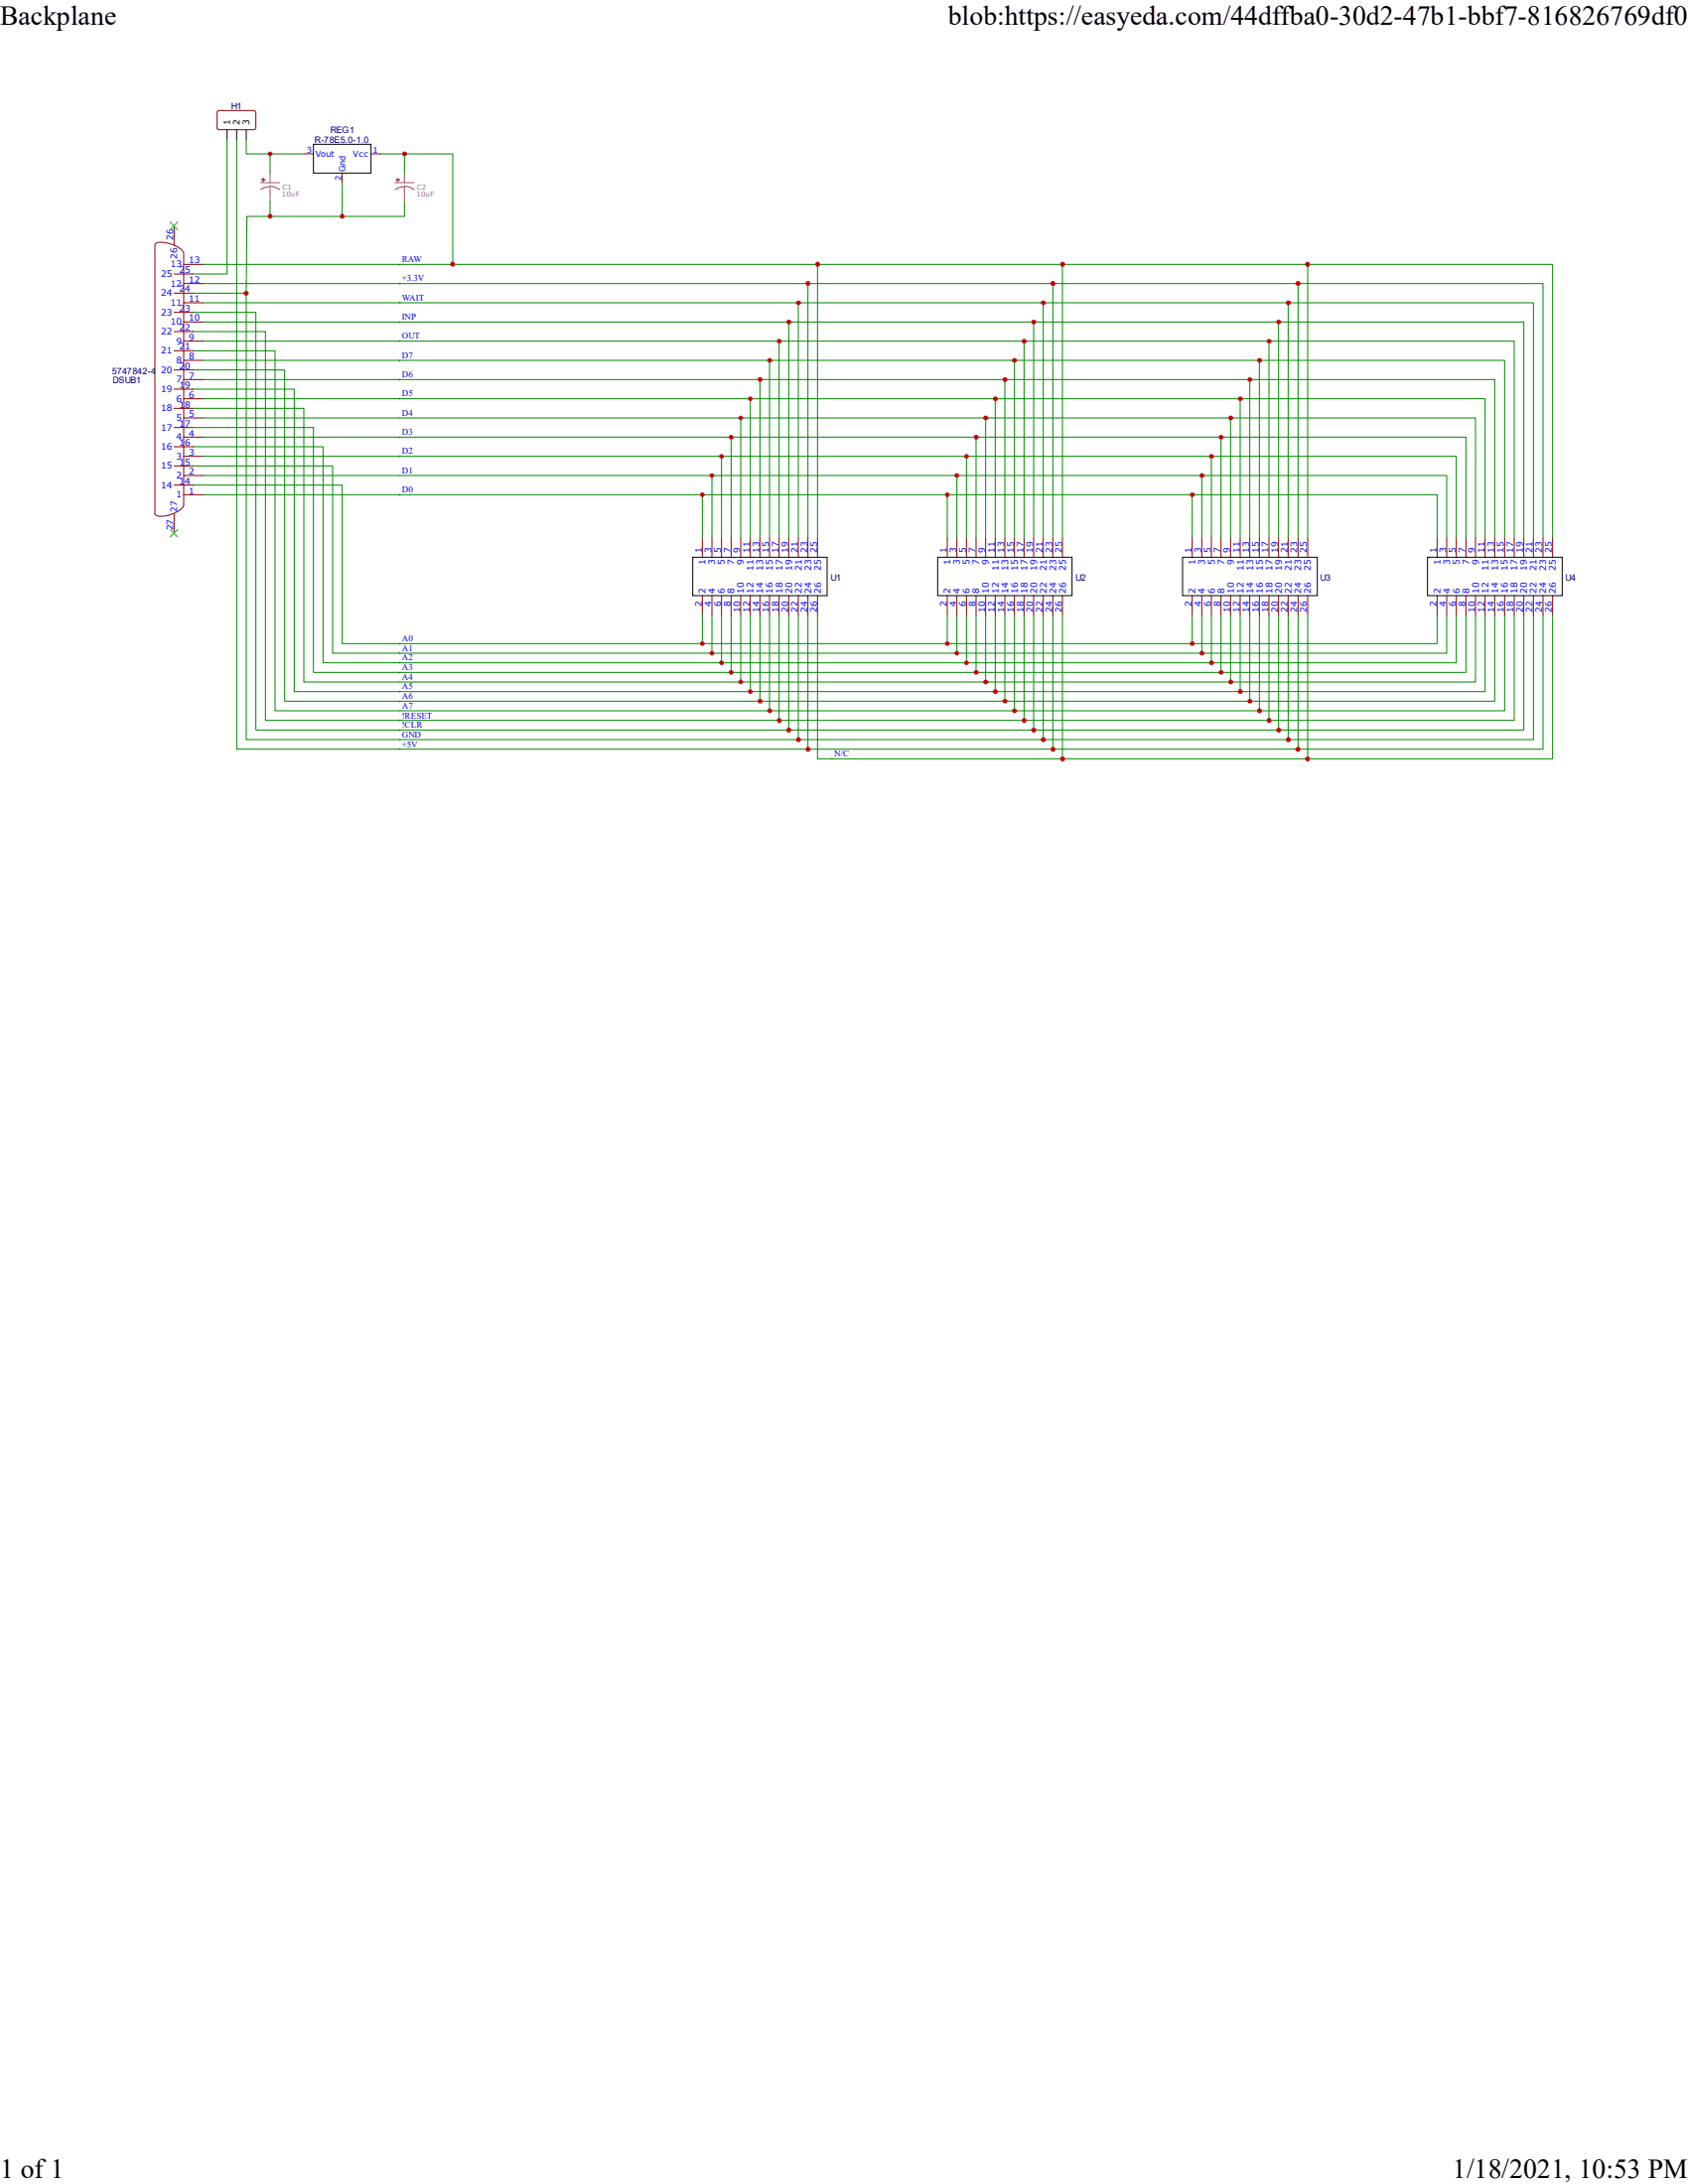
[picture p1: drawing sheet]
<svg xmlns="http://www.w3.org/2000/svg" width="216mm" height="279mm" viewBox="0 0 216 279" stroke-linecap="round" stroke-linejoin="round" font-family="sans-serif">
<g fill="none" stroke="#080" stroke-width=".13">
<path d="M30.3 17.8v78h73v-17.1M38.9 19.7h-4.4v2.4M24.7 40h8v53.4h68.2v-14.7M24.7 37.5h6.8v57.1h70.6v-15.9M26 33.8h78.6v35M26 36.3h77.3v32.5M26 38.7h76.1v30.1M34.5 25.8v1.9M43.8 23.4v4.3h-12.2l-.1 9.8M102.1 38.7h31.3v30.1M103.3 36.3h31.4v32.5M104.6 33.8h31.3v35"/>
<path d="M133.4 38.7h31.4v30.1M134.7 36.3h31.3v32.5M135.9 33.8h31.4v35M164.8 38.7h31.3v30.1M166 36.3h31.4v32.5M167.3 33.8h31.3v35M24.7 59.6h17.8v24h48.6v-4.9M24.7 57.1h16.6v27.7h51v-6.1M24.7 54.7h15.4v31.3h53.4v-7.3M24.7 52.2h14.2v35h55.8v-8.5M24.7 49.8h12.9v38.7h58.4v-9.8M24.7 47.3h11.7v42.4h60.8v-11"/>
<path d="M24.7 44.9h10.5v46h63.2v-12.2M24.7 42.4h9.3v49.8h65.7v-13.5M26 41.2h74.9v27.6M26 43.6h73.7v25.2M26 46.1h72.4v22.7M26 48.6h71.2v20.2M26 51h70v17.8M26 53.5h68.7v15.3M26 55.9h67.5v12.9M26 58.4h66.3v10.4M92.3 58.4h31.3v10.4M93.5 55.9h31.3v12.9"/>
<path d="M94.7 53.5h31.4v15.3M96 51h31.3v17.8M97.2 48.6h31.3v20.2M98.4 46.1h31.4v22.7M99.7 43.6h31.3v25.2M100.9 41.2h31.3v27.6M123.6 58.4h31.3v10.4M124.8 55.9h31.4v12.9M126.1 53.5h31.3v15.3M127.3 51h31.3v17.8M128.5 48.6h31.4v20.2M129.8 46.1h31.3v22.7"/>
<path d="M131 43.6h31.3v25.2M132.2 41.2h31.3v27.6M154.9 58.4h31.4v10.4M156.2 55.9h31.3v12.9M157.4 53.5h31.3v15.3M158.6 51h31.3v17.8M159.9 48.6h31.3v20.2M161.1 46.1h31.3v22.7M162.3 43.6h31.4v25.2M163.5 41.2h31.4v27.6M26 60.8h65.1v8M26 63.3h63.8v5.5"/>
<path d="M89.8 63.3h31.4v5.5M91.1 60.8h31.3v8M121.2 63.3h31.3v5.5M122.4 78.7v4.9h-31.3M122.4 60.8h31.3v8M123.6 78.7v6.1h-31.3M124.8 78.7v7.3h-31.3M126.1 78.7v8.5h-31.4M127.3 78.7v9.8h-31.3M128.5 78.7v11h-31.3M129.8 78.7v12.2h-31.4M131 78.7v13.5h-31.3"/>
<path d="M132.2 78.7v14.7h-31.3M133.4 78.7v15.9h-31.3M134.7 78.7v17.1h-31.4M152.5 63.3h31.3v5.5M153.7 78.7v4.9h-31.3M153.7 60.8h31.3v8M154.9 78.7v6.1h-31.3M156.2 78.7v7.3h-31.4M157.4 78.7v8.5h-31.3M158.6 78.7v9.8h-31.3M159.9 78.7v11h-31.4M161.1 78.7v12.2h-31.3"/>
<path d="M162.3 78.7v13.5h-31.3M163.5 78.7v14.7h-31.3M164.8 78.7v15.9h-31.4M166 78.7v17.1h-31.3M185 78.7v4.9h-31.3M186.3 78.7v6.1h-31.4M187.5 78.7v7.3h-31.3M188.7 78.7v8.5h-31.3M189.9 78.7v9.8h-31.3M191.2 78.7v11h-31.3M192.4 78.7v12.2h-31.3M193.7 78.7v13.5h-31.4"/>
<path d="M194.9 78.7v14.7h-31.4M196.1 78.7v15.9h-31.3M197.4 78.7v17.1h-31.4"/>
</g>
<g fill="none" stroke="#800" stroke-width=".13">
<path d="M19.8 31.4v34.3l.3 .3a3.9 3.9 0 0 0 3.3-1.1l.1-.4v-31.9M19.8 31.3l.3-.2a4 4 0 0 1 3.3 1l.1 .4M22.3 40h2.4M22.3 37.5h2.4M22.3 35.1h2.4M23.5 38.7h2.5M23.5 36.3h2.5M23.5 33.8h2.5M22.3 59.6h2.4M22.3 57.1h2.4M22.3 54.7h2.4M22.3 52.2h2.4"/>
<path d="M22.3 49.8h2.4M22.3 47.3h2.4M22.3 44.9h2.4M22.3 42.4h2.4M23.5 58.4h2.5M23.5 55.9h2.5M23.5 53.5h2.5M23.5 51h2.5M23.5 48.6h2.5M23.5 46.1h2.5M23.5 43.6h2.5M23.5 41.2h2.5"/>
<path d="M22.3 62.1h2.4M23.5 63.3h2.5M23.5 60.8h2.5"/>
</g>
<g fill="#000">
<path d="M51.1 38.6v.3zM51 38.7h.3z"/>
<path d="M51.1 36.2v.2zM51 36.3h.3z"/>
<path d="M51.1 33.7v.3zM51 33.8h.3z"/>
<path d="M51.1 58.3v.2zM51 58.4h.3z"/>
<path d="M51.1 55.8v.2zM51 55.9h.3z"/>
<path d="M51.1 53.3v.3zM51 53.5h.3z"/>
<path d="M51.1 50.9v.2zM51 51h.3z"/>
<path d="M51.1 48.4v.3zM51 48.6h.3z"/>
<path d="M51.1 46v.2zM51 46.1h.3z"/>
<path d="M51.1 43.5v.3zM51 43.6h.3z"/>
<path d="M51.1 41.1v.2zM51 41.2h.3z"/>
<path d="M51.1 60.7v.3zM51 60.8h.3z"/>
<path d="M51.1 83.4v.3zM51 83.6h.3z"/>
<path d="M51.1 84.7v.2zM51 84.8h.3z"/>
<path d="M51.1 85.9v.2zM51 86h.3z"/>
<path d="M51.1 87.1v.3zM51 87.2h.3z"/>
<path d="M51.1 88.3v.3zM51 88.5h.3z"/>
<path d="M51.1 89.6v.2zM51 89.7h.3z"/>
<path d="M51.1 90.8v.3zM51 90.9h.3z"/>
<path d="M51.1 93.3v.2zM51 93.4h.3z"/>
<path d="M51.1 94.5v.2zM51 94.6h.3z"/>
</g>
<path d="M33.3 23.4h2.5M33.4 24.3a1.98 1.98 0 0 1 1.1-.4v.7M34.5 23.8a2.26 2.26 0 0 1 1.3 .5" fill="none" stroke="#a54b4b" stroke-width=".13"/>
<path d="M33.4 23h.5z" fill="#a54b4b"/>
<path d="M33.4 23h.5z" fill="none" stroke="#a54b4b" stroke-width=".13"/>
<path d="M33.7 22.8v.4z" fill="#a54b4b"/>
<path d="M33.7 22.8v.4zM34.5 22.1v1.3M34.5 24.6v1.2M50.5 23.4h2.5M50.5 24.3a1.98 1.98 0 0 1 1.2-.4v.7M51.7 23.8a2.05 2.05 0 0 1 1.3 .5" fill="none" stroke="#a54b4b" stroke-width=".13"/>
<path d="M50.7 23h.4z" fill="#a54b4b"/>
<path d="M50.7 23h.4z" fill="none" stroke="#a54b4b" stroke-width=".13"/>
<path d="M50.8 22.8l.1 .4z" fill="#a54b4b"/>
<path d="M50.8 22.8l.1 .4zM51.7 22.1v1.3M51.7 24.6v1.2" fill="none" stroke="#a54b4b" stroke-width=".13"/>
<path d="M29 17.8v17.3h-4.3M31.5 17.8v1.9h3M48.7 19.7h3v2.4M51.7 19.7h6.2v14.1M51.7 25.8v1.9h-7.9" fill="none" stroke="#080" stroke-width=".13"/>
<path d="M27.9 14.2l.1-.1h4.5l.1 .1 .1 .2v2l-.1 .1-.1 .1-4.6-.1-.1-.1v-2zM38.9 19.7h1.2M47.5 19.7h1.2" fill="none" stroke="#800" stroke-width=".13"/>
<path d="M29 16.6v1.2M30.3 16.6v1.2M31.5 16.6v1.2" fill="none" stroke="#000" stroke-width=".13"/>
<g fill="#c00">
<circle cx="91.1" cy="60.8" r=".3"/>
<circle cx="92.3" cy="58.4" r=".3"/>
<circle cx="93.5" cy="55.9" r=".3"/>
<circle cx="94.7" cy="53.5" r=".3"/>
<circle cx="96" cy="51" r=".3"/>
<circle cx="97.2" cy="48.6" r=".31"/>
<circle cx="98.5" cy="46.1" r=".31"/>
<circle cx="99.7" cy="43.6" r=".31"/>
<circle cx="100.9" cy="41.2" r=".31"/>
<circle cx="102.1" cy="38.7" r=".31"/>
<circle cx="103.4" cy="36.3" r=".32"/>
<circle cx="121.2" cy="63.3" r=".3"/>
<circle cx="122.4" cy="60.8" r=".3"/>
<circle cx="123.6" cy="58.4" r=".3"/>
<circle cx="124.9" cy="55.9" r=".31"/>
<circle cx="126.1" cy="53.5" r=".31"/>
<circle cx="127.3" cy="51" r=".31"/>
<circle cx="128.5" cy="48.6" r=".31"/>
<circle cx="129.8" cy="46.1" r=".31"/>
<circle cx="131" cy="43.6" r=".31"/>
<circle cx="132.2" cy="41.2" r=".31"/>
<circle cx="133.5" cy="38.7" r=".31"/>
<circle cx="134.7" cy="36.3" r=".32"/>
<circle cx="135.9" cy="33.8" r=".32"/>
<circle cx="152.5" cy="63.3" r=".31"/>
<circle cx="153.7" cy="60.8" r=".31"/>
<circle cx="155" cy="58.4" r=".31"/>
<circle cx="156.2" cy="55.9" r=".31"/>
<circle cx="157.4" cy="53.5" r=".31"/>
<circle cx="158.6" cy="51" r=".31"/>
<circle cx="159.9" cy="48.6" r=".31"/>
<circle cx="161.1" cy="46.1" r=".31"/>
<circle cx="162.3" cy="43.6" r=".31"/>
<circle cx="163.6" cy="41.2" r=".31"/>
<circle cx="164.8" cy="38.7" r=".31"/>
<circle cx="166" cy="36.3" r=".31"/>
<circle cx="167.2" cy="33.8" r=".31"/>
<circle cx="104.6" cy="33.8" r=".32"/>
<circle cx="31.5" cy="37.5" r=".3"/>
<circle cx="34.5" cy="19.7" r=".3"/>
<circle cx="34.5" cy="27.7" r=".31"/>
<circle cx="43.8" cy="27.7" r=".31"/>
<circle cx="57.9" cy="33.8" r=".31"/>
<circle cx="51.8" cy="19.7" r=".31"/>
</g>
<g fill="none" stroke="#800" stroke-width=".13">
<path d="M22.3 28.9v2.5M22.3 65.7v2.5M89.8 68.8v2.5M89.8 76.2v2.5M91.1 68.8v2.5M91.1 76.2v2.5M92.3 68.8v2.5M92.3 76.2v2.5M93.5 68.8v2.5M93.5 76.2v2.5M94.7 68.8v2.5M94.7 76.2v2.5"/>
<path d="M96 68.8v2.5M96 76.2v2.5M97.2 68.8v2.5M97.2 76.2v2.5M98.4 68.8v2.5M98.4 76.2v2.5M99.7 68.8v2.5M99.7 76.2v2.5M100.9 68.8v2.5M100.9 76.2v2.5M102.1 68.8v2.5M102.1 76.2v2.5"/>
<path d="M103.3 68.8v2.5M103.3 76.2v2.5M104.6 68.8v2.5M104.6 76.2v2.5"/>
</g>
<g fill="#000">
<path d="M21.8 28.4l.9 1zM22.7 28.4l-.9 1z"/>
<path d="M21.8 67.7l.9 1zM21.8 68.7l.9-1z"/>
<path d="M51.1 63.2v.2zM51 63.3h.3z"/>
<path d="M51.1 82.2v.3zM51 82.3h.3z"/>
<path d="M51.1 92v.3zM51 92.2h.3z"/>
<path d="M51.1 95.7v.3zM51 95.8h.3z"/>
</g>
<path d="M21.8 28.4l.9 1M22.7 28.4l-.9 1M21.8 67.7l.9 1M22.7 67.7l-.9 1" fill="none" stroke="#3c3" stroke-width=".13"/>
<path d="M88.6 71.3h17.2v4.9h-17.2z" fill="none" stroke="#000" stroke-width=".13"/>
<path d="M24.7 62.1h19.1v20.2h46v-3.6" fill="none" stroke="#080" stroke-width=".13"/>
<g fill="#c00">
<circle cx="89.8" cy="63.3" r=".3"/>
<circle cx="91.1" cy="83.6" r=".3"/>
<circle cx="92.3" cy="84.8" r=".3"/>
<circle cx="93.5" cy="86" r=".3"/>
<circle cx="94.7" cy="87.2" r=".3"/>
<circle cx="96" cy="88.5" r=".3"/>
<circle cx="97.2" cy="89.7" r=".31"/>
<circle cx="98.5" cy="90.9" r=".31"/>
<circle cx="99.7" cy="92.2" r=".32"/>
<circle cx="100.9" cy="93.4" r=".32"/>
<circle cx="102.1" cy="94.6" r=".32"/>
<circle cx="103.4" cy="95.9" r=".32"/>
</g>
<g fill="none" stroke="#800" stroke-width=".13">
<path d="M121.2 76.2v2.5M122.4 68.8v2.5M122.4 76.2v2.5M123.6 68.8v2.5M123.6 76.2v2.5M124.8 68.8v2.5M124.8 76.2v2.5M126.1 68.8v2.5M126.1 76.2v2.5M127.3 68.8v2.5M127.3 76.2v2.5M128.5 68.8v2.5"/>
<path d="M128.5 76.2v2.5M129.8 68.8v2.5M129.8 76.2v2.5M131 68.8v2.5M131 76.2v2.5M132.2 68.8v2.5M132.2 76.2v2.5M133.4 68.8v2.5M133.4 76.2v2.5M134.7 68.8v2.5M134.7 76.2v2.5M135.9 68.8v2.5"/>
<path d="M135.9 76.2v2.5"/>
</g>
<path d="M121.2 78.7v3.6h-31.4" fill="none" stroke="#080" stroke-width=".13"/>
<circle cx="89.8" cy="82.3" r=".3" fill="#c00"/>
<g fill="none" stroke="#800" stroke-width=".13">
<path d="M121.2 68.8v2.5M152.5 76.2v2.5M153.7 68.8v2.5M153.7 76.2v2.5M154.9 68.8v2.5M154.9 76.2v2.5M156.2 68.8v2.5M156.2 76.2v2.5M157.4 68.8v2.5M157.4 76.2v2.5M158.6 68.8v2.5M158.6 76.2v2.5"/>
<path d="M159.9 68.8v2.5M159.9 76.2v2.5M161.1 68.8v2.5M161.1 76.2v2.5M162.3 68.8v2.5M162.3 76.2v2.5M163.5 68.8v2.5M163.5 76.2v2.5M164.8 68.8v2.5M164.8 76.2v2.5M166 68.8v2.5M166 76.2v2.5"/>
<path d="M167.3 68.8v2.5M167.3 76.2v2.5"/>
</g>
<path d="M119.9 71.3h17.2v4.9h-17.2z" fill="none" stroke="#000" stroke-width=".13"/>
<path d="M104.6 78.7v18.4h31.3v-18.4M152.5 78.7v3.6h-31.3" fill="none" stroke="#080" stroke-width=".13"/>
<path d="M106.4 96.9v.3zM106.3 97.1h.3z" fill="#000"/>
<g fill="#c00">
<circle cx="134.7" cy="95.9" r=".32"/>
<circle cx="133.5" cy="94.6" r=".32"/>
<circle cx="132.2" cy="93.4" r=".32"/>
<circle cx="129.8" cy="90.9" r=".31"/>
<circle cx="131" cy="92.2" r=".32"/>
<circle cx="128.5" cy="89.7" r=".31"/>
<circle cx="127.3" cy="88.5" r=".31"/>
<circle cx="126.1" cy="87.2" r=".31"/>
<circle cx="124.9" cy="86" r=".31"/>
<circle cx="123.6" cy="84.8" r=".3"/>
<circle cx="122.4" cy="83.6" r=".3"/>
<circle cx="121.2" cy="82.3" r=".3"/>
</g>
<g fill="none" stroke="#800" stroke-width=".13">
<path d="M152.5 68.8v2.5M183.8 76.2v2.5M185 68.8v2.5M185 76.2v2.5M186.3 68.8v2.5M186.3 76.2v2.5M187.5 68.8v2.5M187.5 76.2v2.5M188.7 68.8v2.5M188.7 76.2v2.5M189.9 68.8v2.5M189.9 76.2v2.5"/>
<path d="M191.2 68.8v2.5M191.2 76.2v2.5M192.4 68.8v2.5M192.4 76.2v2.5M193.7 68.8v2.5M193.7 76.2v2.5M194.9 68.8v2.5M194.9 76.2v2.5M196.1 68.8v2.5M196.1 76.2v2.5M197.4 68.8v2.5M197.4 76.2v2.5"/>
<path d="M198.6 68.8v2.5M198.6 76.2v2.5"/>
</g>
<path d="M151.3 71.3h17.2v4.9h-17.2z" fill="none" stroke="#000" stroke-width=".13"/>
<path d="M167.3 78.7v18.4h-31.4M183.8 78.7v3.6h-31.3M198.6 78.7v18.4h-31.3" fill="none" stroke="#080" stroke-width=".13"/>
<g fill="#c00">
<circle cx="166" cy="95.9" r=".31"/>
<circle cx="164.8" cy="94.6" r=".32"/>
<circle cx="163.6" cy="93.4" r=".32"/>
<circle cx="161.1" cy="90.9" r=".31"/>
<circle cx="162.3" cy="92.2" r=".32"/>
<circle cx="159.9" cy="89.7" r=".31"/>
<circle cx="158.6" cy="88.5" r=".31"/>
<circle cx="157.4" cy="87.2" r=".31"/>
<circle cx="156.2" cy="86" r=".31"/>
<circle cx="155" cy="84.8" r=".31"/>
<circle cx="153.7" cy="83.6" r=".31"/>
<circle cx="152.5" cy="82.3" r=".31"/>
<circle cx="135.9" cy="97.1" r=".32"/>
<circle cx="167.2" cy="97.1" r=".31"/>
</g>
<path d="M43.8 22.1v1.3M183.8 68.8v2.5" fill="none" stroke="#800" stroke-width=".13"/>
<path d="M40.1 18.5h7.4v3.6h-7.4zM182.6 71.3h17.2v4.9h-17.2z" fill="none" stroke="#000" stroke-width=".13"/>
<g font-size="3.5">
<text x="0" y="3.2">Backplane</text>
<text x="121.3" y="3.2">blob:https://easyeda.com/44dffba0-30d2-47b1-bbf7-816826769df0</text>
<text x="0" y="278.7">1 of 1</text>
<text x="185.8" y="278.7">1/18/2021, 10:53 PM</text>
</g>
<g font-size="1.1">
<text x="29.4" y="16" transform="rotate(-90 29.4 16)">1</text>
<text x="30.7" y="16" transform="rotate(-90 30.7 16)">2</text>
<text x="31.9" y="16" transform="rotate(-90 31.9 16)">3</text>
</g>
<g font-size="1.1" fill="#000080">
<text x="29.5" y="14">H1</text>
<text x="42.2" y="17">REG1</text>
<text x="40.2" y="18.2">R-78E5.0-1.0</text>
<text x="14.3" y="47.9">5747842-4</text>
<text x="14.4" y="49">DSUB1</text>
<text x="106.2" y="74.3">U1</text>
<text x="137.5" y="74.3">U2</text>
<text x="168.9" y="74.3">U3</text>
<text x="200.2" y="74.3">U4</text>
</g>
<g font-size="1.1" fill="#00f">
<text x="39.2" y="19.6">3</text>
<text x="40.3" y="20.1">Vout</text>
<text x="43.6" y="23.1" transform="rotate(-90 43.6 23.1)">2</text>
<text x="44.2" y="21.9" transform="rotate(-90 44.2 21.9)">Gnd</text>
<text x="45.2" y="20.1">Vcc</text>
<text x="47.7" y="19.6">1</text>
<text x="20.6" y="35.4">25</text>
<text x="21.8" y="34.2">13</text>
<text x="22.1" y="30.8" transform="rotate(-90 22.1 30.8)">26</text>
<text x="22.6" y="33.1" transform="rotate(-90 22.6 33.1)">26</text>
<text x="22.9" y="34.9">25</text>
<text x="24.1" y="33.7">13</text>
<text x="51.4" y="36">+3.3V</text>
<text x="51.4" y="33.5">RAW</text>
<text x="20.6" y="40.3">23</text>
<text x="20.6" y="37.9">24</text>
<text x="21.8" y="41.6">10</text>
<text x="21.8" y="39.1">11</text>
<text x="21.8" y="36.7">12</text>
<text x="22.9" y="39.8">23</text>
<text x="22.9" y="37.4">24</text>
<text x="24.1" y="41.1">10</text>
<text x="24.1" y="38.6">11</text>
<text x="24.1" y="36.2">12</text>
<text x="51.4" y="40.9">INP</text>
<text x="51.4" y="38.4">WAIT</text>
<text x="20.6" y="47.7">20</text>
<text x="20.6" y="45.3">21</text>
<text x="20.6" y="42.8">22</text>
<text x="22.5" y="46.5">8</text>
<text x="22.5" y="44">9</text>
<text x="22.9" y="47.2">20</text>
<text x="22.9" y="44.7">21</text>
<text x="22.9" y="42.3">22</text>
<text x="24.1" y="46">8</text>
<text x="24.1" y="43.5">9</text>
<text x="51.4" y="45.8">D7</text>
<text x="51.4" y="43.4">OUT</text>
<text x="20.6" y="52.6">18</text>
<text x="20.6" y="50.2">19</text>
<text x="22.5" y="53.8">5</text>
<text x="22.5" y="51.4">6</text>
<text x="22.5" y="48.9">7</text>
<text x="22.9" y="52.2">18</text>
<text x="22.9" y="49.7">19</text>
<text x="24.1" y="53.4">5</text>
<text x="24.1" y="50.9">6</text>
<text x="24.1" y="48.5">7</text>
<text x="51.4" y="53.2">D4</text>
<text x="51.4" y="50.7">D5</text>
<text x="51.4" y="48.3">D6</text>
<text x="20.6" y="60">15</text>
<text x="20.6" y="57.5">16</text>
<text x="20.6" y="55.1">17</text>
<text x="22.5" y="58.8">3</text>
<text x="22.5" y="56.3">4</text>
<text x="22.9" y="59.5">15</text>
<text x="22.9" y="57.1">16</text>
<text x="22.9" y="54.6">17</text>
<text x="24.1" y="58.3">3</text>
<text x="24.1" y="55.8">4</text>
<text x="51.4" y="58.1">D2</text>
<text x="51.4" y="55.6">D3</text>
<text x="20.6" y="62.4">14</text>
<text x="22.5" y="63.7">1</text>
<text x="22.5" y="61.2">2</text>
<text x="22.6" y="65.5" transform="rotate(-90 22.6 65.5)">27</text>
<text x="22.9" y="62">14</text>
<text x="24.1" y="63.2">1</text>
<text x="24.1" y="60.7">2</text>
<text x="51.4" y="60.5">D1</text>
<text x="51.4" y="63">D0</text>
<text x="22.1" y="67.9" transform="rotate(-90 22.1 67.9)">27</text>
<text x="89.7" y="70.7" transform="rotate(-90 89.7 70.7)">1</text>
<text x="91" y="70.7" transform="rotate(-90 91 70.7)">3</text>
<text x="92.2" y="70.7" transform="rotate(-90 92.2 70.7)">5</text>
<text x="93.4" y="70.7" transform="rotate(-90 93.4 70.7)">7</text>
<text x="94.7" y="70.7" transform="rotate(-90 94.7 70.7)">9</text>
<text x="95.9" y="70.7" transform="rotate(-90 95.9 70.7)">11</text>
<text x="97.1" y="70.7" transform="rotate(-90 97.1 70.7)">13</text>
<text x="98.3" y="70.7" transform="rotate(-90 98.3 70.7)">15</text>
<text x="99.6" y="70.7" transform="rotate(-90 99.6 70.7)">17</text>
<text x="100.8" y="70.7" transform="rotate(-90 100.8 70.7)">19</text>
<text x="102" y="70.7" transform="rotate(-90 102 70.7)">21</text>
<text x="103.3" y="70.7" transform="rotate(-90 103.3 70.7)">23</text>
<text x="104.5" y="70.7" transform="rotate(-90 104.5 70.7)">25</text>
<text x="121.1" y="70.7" transform="rotate(-90 121.1 70.7)">1</text>
<text x="122.3" y="70.7" transform="rotate(-90 122.3 70.7)">3</text>
<text x="123.5" y="70.7" transform="rotate(-90 123.5 70.7)">5</text>
<text x="124.8" y="70.7" transform="rotate(-90 124.8 70.7)">7</text>
<text x="126" y="70.7" transform="rotate(-90 126 70.7)">9</text>
<text x="127.2" y="70.7" transform="rotate(-90 127.2 70.7)">11</text>
<text x="128.4" y="70.7" transform="rotate(-90 128.4 70.7)">13</text>
<text x="129.7" y="70.7" transform="rotate(-90 129.7 70.7)">15</text>
<text x="130.9" y="70.7" transform="rotate(-90 130.9 70.7)">17</text>
<text x="132.1" y="70.7" transform="rotate(-90 132.1 70.7)">19</text>
<text x="133.4" y="70.7" transform="rotate(-90 133.4 70.7)">21</text>
<text x="134.6" y="70.7" transform="rotate(-90 134.6 70.7)">23</text>
<text x="135.8" y="70.7" transform="rotate(-90 135.8 70.7)">25</text>
<text x="152.4" y="70.7" transform="rotate(-90 152.4 70.7)">1</text>
<text x="153.6" y="70.7" transform="rotate(-90 153.6 70.7)">3</text>
<text x="154.9" y="70.7" transform="rotate(-90 154.9 70.7)">5</text>
<text x="156.1" y="70.7" transform="rotate(-90 156.1 70.7)">7</text>
<text x="157.3" y="70.7" transform="rotate(-90 157.3 70.7)">9</text>
<text x="158.5" y="70.7" transform="rotate(-90 158.5 70.7)">11</text>
<text x="159.8" y="70.7" transform="rotate(-90 159.8 70.7)">13</text>
<text x="161" y="70.7" transform="rotate(-90 161 70.7)">15</text>
<text x="162.2" y="70.7" transform="rotate(-90 162.2 70.7)">17</text>
<text x="163.5" y="70.7" transform="rotate(-90 163.5 70.7)">19</text>
<text x="164.7" y="70.7" transform="rotate(-90 164.7 70.7)">21</text>
<text x="165.9" y="70.7" transform="rotate(-90 165.9 70.7)">23</text>
<text x="167.1" y="70.7" transform="rotate(-90 167.1 70.7)">25</text>
<text x="183.7" y="70.7" transform="rotate(-90 183.7 70.7)">1</text>
<text x="185" y="70.7" transform="rotate(-90 185 70.7)">3</text>
<text x="186.2" y="70.7" transform="rotate(-90 186.2 70.7)">5</text>
<text x="187.4" y="70.7" transform="rotate(-90 187.4 70.7)">7</text>
<text x="188.6" y="70.7" transform="rotate(-90 188.6 70.7)">9</text>
<text x="189.9" y="70.7" transform="rotate(-90 189.9 70.7)">11</text>
<text x="191.1" y="70.7" transform="rotate(-90 191.1 70.7)">13</text>
<text x="192.3" y="70.7" transform="rotate(-90 192.3 70.7)">15</text>
<text x="193.6" y="70.7" transform="rotate(-90 193.6 70.7)">17</text>
<text x="194.8" y="70.7" transform="rotate(-90 194.8 70.7)">19</text>
<text x="196" y="70.7" transform="rotate(-90 196 70.7)">21</text>
<text x="197.2" y="70.7" transform="rotate(-90 197.2 70.7)">23</text>
<text x="198.5" y="70.7" transform="rotate(-90 198.5 70.7)">25</text>
<text x="89.7" y="77.6" transform="rotate(-90 89.7 77.6)">2</text>
<text x="90.2" y="76" transform="rotate(-90 90.2 76)">2</text>
<text x="90.2" y="72.3" transform="rotate(-90 90.2 72.3)">1</text>
<text x="91" y="77.6" transform="rotate(-90 91 77.6)">4</text>
<text x="91.4" y="76" transform="rotate(-90 91.4 76)">4</text>
<text x="91.4" y="72.3" transform="rotate(-90 91.4 72.3)">3</text>
<text x="92.2" y="77.6" transform="rotate(-90 92.2 77.6)">6</text>
<text x="92.7" y="76" transform="rotate(-90 92.7 76)">6</text>
<text x="92.7" y="72.3" transform="rotate(-90 92.7 72.3)">5</text>
<text x="93.4" y="77.6" transform="rotate(-90 93.4 77.6)">8</text>
<text x="93.9" y="76" transform="rotate(-90 93.9 76)">8</text>
<text x="93.9" y="72.3" transform="rotate(-90 93.9 72.3)">7</text>
<text x="95.1" y="76" transform="rotate(-90 95.1 76)">10</text>
<text x="95.1" y="72.3" transform="rotate(-90 95.1 72.3)">9</text>
<text x="96.4" y="76" transform="rotate(-90 96.4 76)">12</text>
<text x="96.4" y="73" transform="rotate(-90 96.4 73)">11</text>
<text x="97.6" y="76" transform="rotate(-90 97.6 76)">14</text>
<text x="97.6" y="73" transform="rotate(-90 97.6 73)">13</text>
<text x="98.8" y="76" transform="rotate(-90 98.8 76)">16</text>
<text x="98.8" y="73" transform="rotate(-90 98.8 73)">15</text>
<text x="100.1" y="76" transform="rotate(-90 100.1 76)">18</text>
<text x="100.1" y="73" transform="rotate(-90 100.1 73)">17</text>
<text x="101.3" y="76" transform="rotate(-90 101.3 76)">20</text>
<text x="101.3" y="73" transform="rotate(-90 101.3 73)">19</text>
<text x="102.5" y="76" transform="rotate(-90 102.5 76)">22</text>
<text x="102.5" y="73" transform="rotate(-90 102.5 73)">21</text>
<text x="103.8" y="76" transform="rotate(-90 103.8 76)">24</text>
<text x="103.8" y="73" transform="rotate(-90 103.8 73)">23</text>
<text x="105" y="76" transform="rotate(-90 105 76)">26</text>
<text x="105" y="73" transform="rotate(-90 105 73)">25</text>
<text x="121.1" y="77.6" transform="rotate(-90 121.1 77.6)">2</text>
<text x="121.5" y="76" transform="rotate(-90 121.5 76)">2</text>
<text x="121.5" y="72.3" transform="rotate(-90 121.5 72.3)">1</text>
<text x="122.3" y="77.6" transform="rotate(-90 122.3 77.6)">4</text>
<text x="122.8" y="76" transform="rotate(-90 122.8 76)">4</text>
<text x="122.8" y="72.3" transform="rotate(-90 122.8 72.3)">3</text>
<text x="123.5" y="77.6" transform="rotate(-90 123.5 77.6)">6</text>
<text x="124" y="76" transform="rotate(-90 124 76)">6</text>
<text x="124" y="72.3" transform="rotate(-90 124 72.3)">5</text>
<text x="124.8" y="77.6" transform="rotate(-90 124.8 77.6)">8</text>
<text x="125.2" y="76" transform="rotate(-90 125.2 76)">8</text>
<text x="125.2" y="72.3" transform="rotate(-90 125.2 72.3)">7</text>
<text x="126.5" y="76" transform="rotate(-90 126.5 76)">10</text>
<text x="126.5" y="72.3" transform="rotate(-90 126.5 72.3)">9</text>
<text x="127.7" y="76" transform="rotate(-90 127.7 76)">12</text>
<text x="127.7" y="73" transform="rotate(-90 127.7 73)">11</text>
<text x="129" y="76" transform="rotate(-90 129 76)">14</text>
<text x="129" y="73" transform="rotate(-90 129 73)">13</text>
<text x="130.2" y="76" transform="rotate(-90 130.2 76)">16</text>
<text x="130.2" y="73" transform="rotate(-90 130.2 73)">15</text>
<text x="131.4" y="76" transform="rotate(-90 131.4 76)">18</text>
<text x="131.4" y="73" transform="rotate(-90 131.4 73)">17</text>
<text x="132.6" y="76" transform="rotate(-90 132.6 76)">20</text>
<text x="132.6" y="73" transform="rotate(-90 132.6 73)">19</text>
<text x="133.9" y="76" transform="rotate(-90 133.9 76)">22</text>
<text x="133.9" y="73" transform="rotate(-90 133.9 73)">21</text>
<text x="135.1" y="76" transform="rotate(-90 135.1 76)">24</text>
<text x="135.1" y="73" transform="rotate(-90 135.1 73)">23</text>
<text x="136.3" y="76" transform="rotate(-90 136.3 76)">26</text>
<text x="136.3" y="73" transform="rotate(-90 136.3 73)">25</text>
<text x="152.4" y="77.6" transform="rotate(-90 152.4 77.6)">2</text>
<text x="152.9" y="76" transform="rotate(-90 152.9 76)">2</text>
<text x="152.9" y="72.3" transform="rotate(-90 152.9 72.3)">1</text>
<text x="153.6" y="77.6" transform="rotate(-90 153.6 77.6)">4</text>
<text x="154.1" y="76" transform="rotate(-90 154.1 76)">4</text>
<text x="154.1" y="72.3" transform="rotate(-90 154.1 72.3)">3</text>
<text x="154.9" y="77.6" transform="rotate(-90 154.9 77.6)">6</text>
<text x="155.4" y="76" transform="rotate(-90 155.4 76)">6</text>
<text x="155.4" y="72.3" transform="rotate(-90 155.4 72.3)">5</text>
<text x="156.1" y="77.6" transform="rotate(-90 156.1 77.6)">8</text>
<text x="156.6" y="76" transform="rotate(-90 156.6 76)">8</text>
<text x="156.6" y="72.3" transform="rotate(-90 156.6 72.3)">7</text>
<text x="157.8" y="76" transform="rotate(-90 157.8 76)">10</text>
<text x="157.8" y="72.3" transform="rotate(-90 157.8 72.3)">9</text>
<text x="159.1" y="76" transform="rotate(-90 159.1 76)">12</text>
<text x="159.1" y="73" transform="rotate(-90 159.1 73)">11</text>
<text x="160.3" y="76" transform="rotate(-90 160.3 76)">14</text>
<text x="160.3" y="73" transform="rotate(-90 160.3 73)">13</text>
<text x="161.5" y="76" transform="rotate(-90 161.5 76)">16</text>
<text x="161.5" y="73" transform="rotate(-90 161.5 73)">15</text>
<text x="162.7" y="76" transform="rotate(-90 162.7 76)">18</text>
<text x="162.7" y="73" transform="rotate(-90 162.7 73)">17</text>
<text x="164" y="76" transform="rotate(-90 164 76)">20</text>
<text x="164" y="73" transform="rotate(-90 164 73)">19</text>
<text x="165.2" y="76" transform="rotate(-90 165.2 76)">22</text>
<text x="165.2" y="73" transform="rotate(-90 165.2 73)">21</text>
<text x="166.4" y="76" transform="rotate(-90 166.4 76)">24</text>
<text x="166.4" y="73" transform="rotate(-90 166.4 73)">23</text>
<text x="167.6" y="76" transform="rotate(-90 167.6 76)">26</text>
<text x="167.6" y="73" transform="rotate(-90 167.6 73)">25</text>
<text x="183.7" y="77.6" transform="rotate(-90 183.7 77.6)">2</text>
<text x="184.2" y="76" transform="rotate(-90 184.2 76)">2</text>
<text x="184.2" y="72.3" transform="rotate(-90 184.2 72.3)">1</text>
<text x="185" y="77.6" transform="rotate(-90 185 77.6)">4</text>
<text x="185.5" y="76" transform="rotate(-90 185.5 76)">4</text>
<text x="185.5" y="72.3" transform="rotate(-90 185.5 72.3)">3</text>
<text x="186.2" y="77.6" transform="rotate(-90 186.2 77.6)">6</text>
<text x="186.7" y="76" transform="rotate(-90 186.7 76)">6</text>
<text x="186.7" y="72.3" transform="rotate(-90 186.7 72.3)">5</text>
<text x="187.4" y="77.6" transform="rotate(-90 187.4 77.6)">8</text>
<text x="187.9" y="76" transform="rotate(-90 187.9 76)">8</text>
<text x="187.9" y="72.3" transform="rotate(-90 187.9 72.3)">7</text>
<text x="189.2" y="76" transform="rotate(-90 189.2 76)">10</text>
<text x="189.2" y="72.3" transform="rotate(-90 189.2 72.3)">9</text>
<text x="190.4" y="76" transform="rotate(-90 190.4 76)">12</text>
<text x="190.4" y="73" transform="rotate(-90 190.4 73)">11</text>
<text x="191.6" y="76" transform="rotate(-90 191.6 76)">14</text>
<text x="191.6" y="73" transform="rotate(-90 191.6 73)">13</text>
<text x="192.8" y="76" transform="rotate(-90 192.8 76)">16</text>
<text x="192.8" y="73" transform="rotate(-90 192.8 73)">15</text>
<text x="194.1" y="76" transform="rotate(-90 194.1 76)">18</text>
<text x="194.1" y="73" transform="rotate(-90 194.1 73)">17</text>
<text x="195.3" y="76" transform="rotate(-90 195.3 76)">20</text>
<text x="195.3" y="73" transform="rotate(-90 195.3 73)">19</text>
<text x="196.5" y="76" transform="rotate(-90 196.5 76)">22</text>
<text x="196.5" y="73" transform="rotate(-90 196.5 73)">21</text>
<text x="197.7" y="76" transform="rotate(-90 197.7 76)">24</text>
<text x="197.7" y="73" transform="rotate(-90 197.7 73)">23</text>
<text x="199" y="76" transform="rotate(-90 199 76)">26</text>
<text x="199" y="73" transform="rotate(-90 199 73)">25</text>
<text x="51.4" y="82">A0</text>
<text x="51.4" y="83.3">A1</text>
<text x="94.7" y="78.3" transform="rotate(-90 94.7 78.3)">10</text>
<text x="95.9" y="78.3" transform="rotate(-90 95.9 78.3)">12</text>
<text x="97.1" y="78.3" transform="rotate(-90 97.1 78.3)">14</text>
<text x="98.3" y="78.3" transform="rotate(-90 98.3 78.3)">16</text>
<text x="99.6" y="78.3" transform="rotate(-90 99.6 78.3)">18</text>
<text x="100.8" y="78.3" transform="rotate(-90 100.8 78.3)">20</text>
<text x="102" y="78.3" transform="rotate(-90 102 78.3)">22</text>
<text x="103.3" y="78.3" transform="rotate(-90 103.3 78.3)">24</text>
<text x="104.5" y="78.3" transform="rotate(-90 104.5 78.3)">26</text>
<text x="126" y="78.3" transform="rotate(-90 126 78.3)">10</text>
<text x="127.2" y="78.3" transform="rotate(-90 127.2 78.3)">12</text>
<text x="128.4" y="78.3" transform="rotate(-90 128.4 78.3)">14</text>
<text x="129.7" y="78.3" transform="rotate(-90 129.7 78.3)">16</text>
<text x="130.9" y="78.3" transform="rotate(-90 130.9 78.3)">18</text>
<text x="132.1" y="78.3" transform="rotate(-90 132.1 78.3)">20</text>
<text x="133.4" y="78.3" transform="rotate(-90 133.4 78.3)">22</text>
<text x="134.6" y="78.3" transform="rotate(-90 134.6 78.3)">24</text>
<text x="135.8" y="78.3" transform="rotate(-90 135.8 78.3)">26</text>
<text x="157.3" y="78.3" transform="rotate(-90 157.3 78.3)">10</text>
<text x="158.5" y="78.3" transform="rotate(-90 158.5 78.3)">12</text>
<text x="159.8" y="78.3" transform="rotate(-90 159.8 78.3)">14</text>
<text x="161" y="78.3" transform="rotate(-90 161 78.3)">16</text>
<text x="162.2" y="78.3" transform="rotate(-90 162.2 78.3)">18</text>
<text x="163.5" y="78.3" transform="rotate(-90 163.5 78.3)">20</text>
<text x="164.7" y="78.3" transform="rotate(-90 164.7 78.3)">22</text>
<text x="165.9" y="78.3" transform="rotate(-90 165.9 78.3)">24</text>
<text x="167.1" y="78.3" transform="rotate(-90 167.1 78.3)">26</text>
<text x="188.6" y="78.3" transform="rotate(-90 188.6 78.3)">10</text>
<text x="189.9" y="78.3" transform="rotate(-90 189.9 78.3)">12</text>
<text x="191.1" y="78.3" transform="rotate(-90 191.1 78.3)">14</text>
<text x="192.3" y="78.3" transform="rotate(-90 192.3 78.3)">16</text>
<text x="193.6" y="78.3" transform="rotate(-90 193.6 78.3)">18</text>
<text x="194.8" y="78.3" transform="rotate(-90 194.8 78.3)">20</text>
<text x="196" y="78.3" transform="rotate(-90 196 78.3)">22</text>
<text x="197.2" y="78.3" transform="rotate(-90 197.2 78.3)">24</text>
<text x="198.5" y="78.3" transform="rotate(-90 198.5 78.3)">26</text>
<text x="51.4" y="84.5">A2</text>
<text x="51.4" y="85.7">A3</text>
<text x="51.4" y="87">A4</text>
<text x="51.4" y="88.2">A5</text>
<text x="51.4" y="89.4">A6</text>
<text x="51.4" y="90.6">A7</text>
<text x="51.4" y="91.9">!RESET</text>
<text x="51.4" y="93.1">!CLR</text>
<text x="51.4" y="94.4">GND</text>
<text x="51.4" y="95.6">+5V</text>
<text x="106.7" y="96.8">N/C</text>
</g>
<g font-size=".9" fill="#838383">
<text x="36" y="25.1">10uF</text>
<text x="36.1" y="24.3">C1</text>
<text x="53.3" y="25.1">10uF</text>
<text x="53.3" y="24.3">C2</text>
</g>
</svg>
